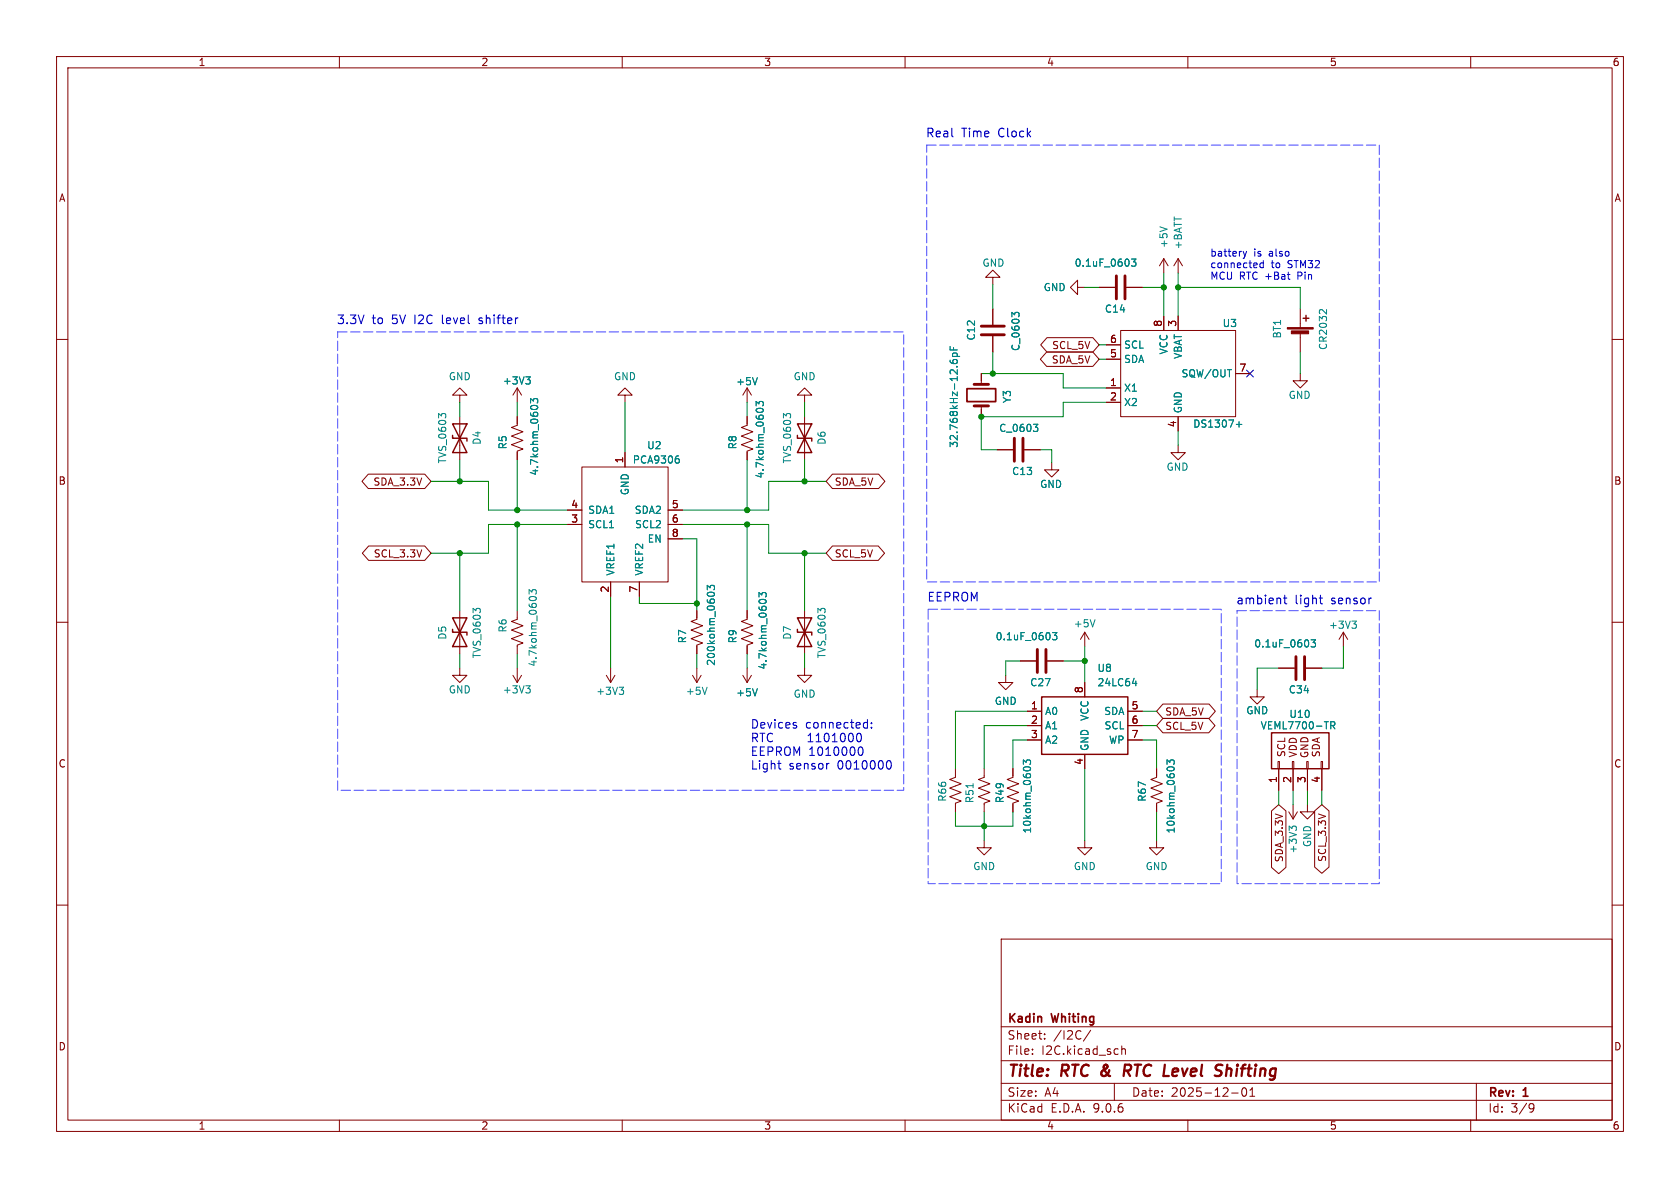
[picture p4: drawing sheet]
<svg xmlns="http://www.w3.org/2000/svg" width="297mm" height="210mm" viewBox="0 0 297 210" stroke-linecap="round" stroke-linejoin="round" font-family="sans-serif">
<g fill="none" stroke="#840000" stroke-width=".18">
<path d="M10 10h277v190h-277zM12 12h273v186h-273zM60 10v2M110 10v2M160 10v2M210 10v2M260 10v2M175.5 49h1.3l-1.3-1.2-1.3 1.2h1.3v1.3M175.5 54.6v2.8M175.5 59.4v2.8M185.1 59.7h8.1l1.1 1.3-1.1 1.2h-8.1l-1.1-1.2zM190.5 50.8v-1.3l-1.3 1.3 1.3 1.3v-1.3h1.3"/>
<path d="M194.3 50.8h2.8M198.1 58.4h20.3v15.3h-20.3zM199.1 50.8h2.8M205.7 45.7l-.7 1.3M205.7 45.7l.8 1.3M205.7 45.7v2.6M205.7 55.9v2.5M208.3 45.7l-.8 1.3M208.3 45.7l.7 1.3M208.3 45.7v2.6M208.3 55.9v2.5M229.9 54.6v3.3"/>
<path d="M229.9 58.9v3.3M10 60h2M81.3 69.9h-1.3l1.3-1.3 1.2 1.3h-1.2v1.2M81.3 73.7v7.6M91.4 73.7v1.5l-1 .4 2.1 .7-2.1 .8 2.1 .8-2.1 .7 2.1 .8-1.1 .4v1.5M91.4 68.6v2.5M91.4 68.6l.8 1.3M91.4 68.6l-.7 1.3M110.5 69.9h-1.3l1.3-1.3 1.3 1.3h-1.3v1.2M132.1 73.7v1.5l-1 .4 2 .7-2 .8 2 .8-2 .7 2 .8-1 .4v1.5M132.1 68.6v2.5M132.1 68.6l.7 1.3"/>
<path d="M132.1 68.6l-.8 1.3M142.2 69.9h-1.2l1.2-1.3 1.3 1.3h-1.3v1.2M142.2 73.7v7.6M173.5 66v1.9M173.5 71.8v1.9M176.3 79.5h2.8M181.1 79.5h2.8M185 62.2h8.2l1.1 1.3-1.1 1.3h-8.2l-1.1-1.3zM195.6 61h2.5M195.6 63.5h2.5M195.6 68.6h2.5M195.6 71.1h2.5"/>
<path d="M208.3 78.7v1.3h1.2l-1.2 1.3-1.3-1.3h1.3M208.3 73.7v2.5M218.4 66h2.6M229.9 66v1.3h1.2l-1.2 1.3-1.3-1.3h1.3M285 60h2M65.1 83.8h10l1.1 1.3-1.1 1.3h-10l-1.1-1.3zM65.2 96.5h9.9l1.1 1.3-1.1 1.3h-9.9l-1.1-1.3zM100.3 92.7h2.6M100.3 90.2h2.6M102.9 82.6h15.2v20.3h-15.2zM110.5 80v2.6M118.1 92.7h2.5"/>
<path d="M118.1 90.2h2.5M118.1 95.3h2.5M147.2 96.5h8.1l1.1 1.3-1.1 1.3h-8.1l-1.2-1.3zM147.2 83.8h8.1l1.1 1.3-1.1 1.3h-8.1l-1.2-1.3zM185.9 81.8v1.3h1.3l-1.3 1.2-1.2-1.2h1.2M10 110h2M81.3 118.1v1.3h-1.3l1.3 1.3 1.2-1.3h-1.2M81.3 108v7.6M90.7 119.4l.7 1.3M91.4 108v1.5l-1 .4 2.1 .7-2.1 .8 2.1 .7-2.1 .8 2.1 .8-1.1 .3v1.6M91.4 118.1v2.6M92.2 119.4l-.8 1.3"/>
<path d="M107.2 119.4l.7 1.3M107.9 102.9v2.5M107.9 118.1v2.6M108.7 119.4l-.8 1.3M113 102.9v2.5M122.4 119.4l.8 1.3M123.2 108v1.5l-1 .4 2 .7-2 .8 2 .7-2 .8 2 .8-1 .3v1.6M123.2 118.1v2.6M124 119.4l-.8 1.3M131.3 119.4l.8 1.3M132.1 108v1.5l-1 .4 2 .7-2 .8 2 .7-2 .8 2 .8-1 .3v1.6M132.1 118.1v2.6"/>
<path d="M132.8 119.4l-.7 1.3M142.2 118.1v1.3h-1.2l1.2 1.3 1.3-1.3h-1.3M142.2 108v7.6M177.8 119.4v1.3h-1.3l1.3 1.2 1.3-1.2h-1.3M180.3 116.8h2.8M185.2 116.8h2.8M191.8 111.8v2.5M191.8 111.8l-.8 1.2M191.8 111.8l.7 1.2M226.1 118.1h2.8M230.9 118.1h2.8M237.5 111.8l.8 1.2"/>
<path d="M237.5 111.8l-.8 1.2M237.5 111.8v2.5M285 110h2M168.9 135.9v1.5l-1 .4 2 .8-2 .7 2 .8-2 .7 2 .8-1 .4v1.5M174 135.9v1.5l-1 .4 2 .8-2 .7 2 .8-2 .7 2 .8-1 .4v1.5M179.1 135.9v1.5l-1 .4 2 .8-2 .7 2 .8-2 .7 2 .8-1 .4v1.5M181.6 125.7h2.5M181.6 128.3h2.5M181.6 130.8h2.5M191.8 120.7v2.5M191.8 133.4v2.5M199.4 125.7h2.5"/>
<path d="M199.4 128.3h2.5M199.4 130.8h2.5M204.5 135.9v1.5l-1 .4 2 .8-2 .7 2 .8-2 .7 2 .8-1 .4v1.5M205.6 124.5h8.1l1.2 1.2-1.2 1.3h-8.1l-1.1-1.3zM205.6 127h8.1l1.1 1.3-1.1 1.2h-8.1l-1.1-1.2zM222.2 121.9v1.3h1.3l-1.3 1.3-1.2-1.3h1.2M225.9 132.9v.4l.1 .2h.3l.3-.5 .3-.1 .2 .2v.5M225.9 134.6h.3v1.3h-.3zM226 131.6a.6 .6 0 0 0 .4 .8 .6 .6 0 0 0 .7-.6l-.1-.2M226.1 135.9v3.8M227.1 130.4v.7h-1.2M227.9 132.9l1.3 .5-1.3 .4"/>
<path d="M228 132a.68 .68 0 0 1 .7-.2 .68 .68 0 0 1 .5 .7h-1.3zM228 130.7a.68 .68 0 0 1 .7-.2 .68 .68 0 0 1 .5 .7h-1.3zM228.5 134.6h.2v1.3h-.2zM228.6 135.9v3.8M229.9 131.7h1.3l-1.3 .7h1.3M230 133a.59 .59 0 0 0 .6 .8 .59 .59 0 0 0 .6-.8h-.5v.2M230 130.6a.68 .68 0 0 1 .8-.2 .68 .68 0 0 1 .4 .7h-1.3zM231 134.6h.3v1.3h-.3zM231.1 135.9v3.8M232.1 132.9l-.1 .5 .1 .2h.4l.2-.6 .3-.1 .3 .2-.1 .5M232.1 131.9a.68 .68 0 0 1 .7-.2 .68 .68 0 0 1 .5 .7h-1.3zM232.9 130.5v.6"/>
<path d="M233.3 130.4l-1.3 .4 1.3 .5M233.6 134.6h.2v1.3h-.2zM233.7 135.9v3.8M174 148.6v1.3h-1.3l1.3 1.2 1.3-1.2h-1.3M191.8 148.6v1.3h-1.3l1.3 1.2 1.2-1.2h-1.2M204.5 148.6v1.3h-1.3l1.3 1.2 1.2-1.2h-1.2M224.8 143.4l1.3-1.2 1.2 1.2v9.9l-1.2 1.1-1.3-1.1zM227.8 143.5l.8 1.3M228.6 142.2v2.6M229.4 143.5l-.8 1.3M231.1 142.2v1.3h1.3l-1.3 1.3-1.2-1.3h1.2M232.4 143.4l1.3-1.2 1.3 1.2v9.9l-1.3 1.1-1.3-1.1z"/>
<path d="M10 160h2M177 166h108v32h-108zM285 160h2M60 198v2M110 198v2M160 198v2M177 194.5h108M177 191.5h108M177 187.5h108M177 181.5h108M182.5 186.3v.1M182.5 185.5v.1"/>
<path d="M184.7 183.6v.1M184.7 182.8v.1M192.8 182.1l-1.3 2M197 191.5v3M198.3 184.9v1.5M198.3 185.5l.2-.1 .4 .1 .1 .9M210 198v2M217.7 193.2h1.2M219.7 192.4a.81 .81 0 0 0 .3 1.4l.2-.1 .2-.5-.2-.8M221 193.8h.8M221 192.7l.4-.4v1.5M260 198v2"/>
<path d="M261 191.5v6.5M270.6 195.1l.5 .1a.99 .99 0 0 1-.4 1.4h-.2M271.2 195.7l-.3 .3h-.3"/>
</g>
<path d="M199.2 189.3l.6 .9M199.6 188.2h-.7l-.3 2M199.7 189.2l-.9 .1M217 188.2l-.3 2M217.5 188.9l-.6 .2" fill="none" stroke="#840000" stroke-width=".4"/>
<g fill="none" stroke="#008484" stroke-width=".18">
<path d="M179.4 55.6l-.5-.4v.8M179.4 55.5l.2-.3h.3l.3 .3M200 45.8h.8l-.4 .5 .4 .1v.5l-.2 .2-.6-.2M205 40.1l1.3 .4M234.5 54.7v.8l-.7-.7-.3-.1-.3 .3M78 73.5l-.5-.4v.8M78.1 73.2h.6M93 66.6h.7l-.4 .5M93.5 67.1l.2 .2v.3l-.2 .3M93.8 72a.79 .79 0 0 1 1.3 0M93.8 71.2v-.7l.5 .4 .1-.4h.5l.2 .2-.2 .5M133.7 71.8v-.8l.5 .4 .1-.4h.5l.1 .2-.1 .6"/>
<path d="M133.7 72.5a.79 .79 0 0 1 1.2 0M133.9 66.7l-.4 1.3M139 73.5l-.5-.4v.8M139.1 73.2h.6M168 61.3v.6h1.2M168 63.7v.3l.3 .2M168.4 63h1.3M168.4 63v-.4l.2-.2 .6 .1v.5M168.5 64.2l-.1-.4 .3-.2 .5 .1v.5M168.6 61.4v.5M182.7 75h.8l-.4 .5M183.2 75.5l.3 .2v.3l-.3 .3"/>
<path d="M218.6 75h.9M219.1 74.5v1M119.7 80.6h.3M119.9 81.1l.2 .2v.3l-.2 .3M84.1 108l-.5-.5v.8M84.2 107.6h.6M93.5 105.8a.79 .79 0 0 1 1.3 0M93.5 105v-.8l.5 .5 .1-.4h.6l.1 .2-.1 .5M125 104.3v-.8l.5 .4 .1-.4h.6l.1 .2-.1 .6M125 105.1a.68 .68 0 0 1 .7-.4 .68 .68 0 0 1 .6 .4M134.2 106.3a.79 .79 0 0 1 1.3 0M134.2 105.5v-.8l.5 .5 .1-.4h.5l.2 .2-.2 .5"/>
<path d="M145.1 108l-.5-.5v.8M145.2 107.6h.5M186.1 111.8h.7l-.4 .5 .4 .1v.6l-.2 .1-.5-.1M193.6 109.5l-.4 1.3M231.8 113.1h.8l-.5 .5 .4 .1v.6l-.2 .1-.5-.1M239 109.8h.8l-.4 .5M239.5 110.3l.3 .2v.3l-.3 .3M93 121.2h.7l-.4 .5M93.5 121.7l.2 .3v.3l-.2 .2M109.5 121.5h.7l-.4 .5M110 122l.2 .2v.3l-.2 .3M125 121.5l-.4 1.3"/>
<path d="M133.9 121.7l-.4 1.3M172 138.5v.8M180.9 135.1v-.8l.5 .5 .1-.4h.6l.1 .2-.1 .5M181 135.7l.4-.2 .7 .2M200.2 120.8h.8M200.8 120.4v.8M206.3 135.1v-.8l.5 .5 .1-.4h.6l.1 .2-.1 .5M206.4 135.7l.4-.2 .7 .2M235.3 128.2h.6l.1-.2-.1-.3-.6-.1v1.2M235.6 128.2l.4 .6M228.4 146.5l-.5-.5v.8M228.4 146.3l.2-.3h.3l.3 .3"/>
</g>
<path d="M173.5 59.2h4M173.5 57.7h4M197.4 48.8v4M198.9 48.8v4M172.2 67.9h2.6M172.2 71.8h2.6M179.3 77.5v4M180.8 77.5v4M183.4 114.8v4.1M184.9 114.8v4.1M229.1 116.1v4M230.6 116.1v4" fill="none" stroke="#840000" stroke-width=".51"/>
<path d="M170.9 68.7h5.1v2.3h-5.1z" fill="none" stroke="#840000" stroke-width=".3"/>
<path d="M230.4 56.3h1M230.9 55.8v1M80 74.9l2.5 5.1h-2.5l2.5-5.1zM80 77v.5h2.5v.5M141 74.9l2.5 5.1h-2.5l2.5-5.1zM141 77v.5h2.5v.5M80 109.2h2.5l-2.5 5.1h2.5zM80 111.3v.5h2.5v.5M141 109.2h2.5l-2.5 5.1h2.5zM141 111.3v.5h2.5v.5M184.1 123.2h15.3v10.2h-15.3zM224.8 129.5h10.1v6.4h-10.1z" fill="none" stroke="#840000" stroke-width=".25"/>
<g fill="#840000" stroke="#840000" stroke-width=".18">
<path d="M227.6 57.9h4.6v.3h-4.6z"/>
<path d="M228.3 58.5h3v.5h-3z"/>
</g>
<g fill="none" stroke="#008400" stroke-width=".18">
<path d="M175.5 50.3v4.3M191.8 50.8h2.5M201.9 50.8h3.8M205.7 48.3v7.6M208.3 50.8h21.6v3.8M208.3 48.3v7.6M81.3 71.1v2.6M91.4 71.1v2.6M110.5 71.1v8.9M132.1 71.1v2.6M142.2 71.1v2.6M173.5 66h14.5v2.6h7.6"/>
<path d="M175.5 62.2v3.8M183.9 79.5h2v2.3M194.3 61h1.3M194.3 63.5h1.3M195.6 71.1h-7.6v2.6h-14.5v5.8h2.8M208.3 76.2v2.5M229.9 62.2v3.8M76.2 85.1h10.2v5.1h13.9M81.3 81.3v3.8M81.3 97.8v10.2M91.4 81.3v8.9M91.4 92.7v15.3"/>
<path d="M100.3 92.7h-13.9v5.1h-10.2M120.6 95.3h2.6v12.7M120.6 92.7h15.3v5.1h10.1M132.1 81.3v8.9M132.1 92.7v15.3M142.2 81.3v3.8M142.2 97.8v10.2M146 85.1h-10.1v5.1h-15.3M81.3 115.6v2.5M91.4 115.6v2.5M107.9 105.4v12.7M113 105.4v1.3h10.2"/>
<path d="M123.2 115.6v2.5M132.1 115.6v2.5M142.2 115.6v2.5M180.3 116.8h-2.5v2.6M188 116.8h3.8M191.8 114.3v6.4M226.1 118.1h-3.9v3.8M237.5 114.3v3.8h-3.8M181.6 125.7h-12.7v10.2M181.6 128.3h-7.6v7.6M181.6 130.8h-2.5v5.1M191.8 135.9v12.7"/>
<path d="M201.9 128.3h2.6M201.9 125.7h2.6M201.9 130.8h2.6v5.1M226.1 139.7v2.5M228.6 139.7v2.5M231.1 139.7v2.5M233.7 139.7v2.5M168.9 143.5v2.6h10.2v-2.6M174 143.5v5.1M204.5 143.5v5.1"/>
</g>
<path d="M220.4 65.4l1.2 1.2M221.6 65.4l-1.2 1.2" fill="none" stroke="#000084" stroke-width=".18"/>
<g fill="none" stroke="#0000c2" stroke-width=".19">
<path d="M84.7 57.1l.4 .1M85.1 56.2h-.2l-.2 .2v.2l.4 .1M226.9 105.7h.6M227.1 105.2v1.3l.4 .2M233.2 105.7h.6M233.5 106.7h.3M137.5 135h.6M137.8 135.9l.3 .1M140.6 128.2l.3 .2-.3 .3M140.6 127.7l.2 .1M142.9 131.1h.8M143.3 129.6l-.4 .5"/>
<path d="M146.4 135h.2M152.1 132l-.2 .2-.2 .4M152.2 132a.94 .94 0 0 1 0 1.5l-.3-.1-.2-.4M152.9 127.7l.5 .1M153.4 127.2v1.5M153.4 128.6l-.5 .1M154.1 128.6v.1M154.1 127.8v.1M156.9 134.5h.2a.81 .81 0 0 1 .6 .6 .81 .81 0 0 1-.3 .8h-.5"/>
</g>
<path d="M219.8 44.4l.3 .9M220.1 45.3l-.2 .3M220.4 44.4l-.3 .9M223.3 46.1v1.2M223.3 46.5h-.3l-.3 .2 .2 .6h.4M227.6 48.5h.5M227.9 49.4h.2" fill="none" stroke="#0000c2" stroke-width=".18"/>
<path d="M163.8 25.7h80v77.2h-80zM59.7 58.7h100.1v81h-100.1zM164.1 107.7h51.8v48.5h-51.8zM218.7 108h25.1v48.2h-25.1z" fill="none" stroke="#4849ff" stroke-width=".18" stroke-dasharray="1.7 .6"/>
<g fill="#008400" stroke="#008400" stroke-width=".18">
<circle cx="132.1" cy="90.2" r=".46"/>
<circle cx="142.2" cy="85.1" r=".46"/>
<circle cx="132.1" cy="92.7" r=".46"/>
<circle cx="123.2" cy="106.7" r=".46"/>
<circle cx="142.2" cy="97.8" r=".46"/>
<circle cx="205.7" cy="50.8" r=".46"/>
<circle cx="208.3" cy="50.8" r=".46"/>
<circle cx="91.4" cy="90.2" r=".46"/>
<circle cx="91.4" cy="92.7" r=".46"/>
<circle cx="81.3" cy="85.1" r=".46"/>
<circle cx="81.3" cy="97.8" r=".46"/>
<circle cx="174" cy="146.1" r=".46"/>
<circle cx="191.8" cy="116.8" r=".46"/>
<circle cx="175.5" cy="66" r=".46"/>
<circle cx="173.5" cy="73.7" r=".46"/>
</g>
<g font-size="2.8" fill="#840000">
<text x="178" y="190.9">Title:</text>
<text x="187.7" y="190.9">RTC &amp;</text>
<text x="200.3" y="190.9">RTC Level</text>
<text x="218.1" y="190.9">Shifting</text>
</g>
<g font-size="2.1" fill="#0000c2">
<text x="163.6" y="24.4">Real</text>
<text x="170" y="24.4">Time</text>
<text x="176.7" y="24.4">Clock</text>
<text x="59.4" y="57.4">3.3V</text>
<text x="65.8" y="57.4">to</text>
<text x="69.5" y="57.4">5V</text>
<text x="73.7" y="57.4">I2C</text>
<text x="78.8" y="57.4">level</text>
<text x="85.6" y="57.4">shifter</text>
<text x="163.8" y="106.4">EEPROM</text>
<text x="218.4" y="106.9">ambient</text>
<text x="228.9" y="106.9">light</text>
<text x="235.5" y="106.9">sensor</text>
<text x="132.6" y="128.9">Devices</text>
<text x="132.6" y="131.3">RTC</text>
<text x="142.4" y="128.9">connected:</text>
<text x="143.8" y="131.3">1101000</text>
<text x="132.6" y="133.7">EEPROM 1010000</text>
<text x="132.6" y="136.1">Light</text>
<text x="139.5" y="136.1">sensor</text>
<text x="148.3" y="136.1">0010000</text>
</g>
<g font-size="2.1" fill="#840000">
<text x="178" y="184">Sheet:</text>
<text x="178" y="181.2">Kadin</text>
<text x="186" y="181.2">Whiting</text>
<text x="186.2" y="184">/I2C/</text>
<text x="178" y="186.7">File:</text>
<text x="184.1" y="186.7">I2C.kicad_sch</text>
<text x="178" y="196.9">KiCad</text>
<text x="178" y="194.1">Size:</text>
<text x="184.7" y="194.1">A4</text>
<text x="185.7" y="196.9">E.D.A.</text>
<text x="193.3" y="196.9">9.0.6</text>
<text x="200" y="194.1">Date:</text>
<text x="207" y="194.1">2025-12-01</text>
<text x="263" y="194.3">Rev:</text>
<text x="263" y="196.9">Id:</text>
<text x="267.1" y="196.9">3/9</text>
<text x="269.4" y="194.3">1</text>
</g>
<g font-size="1.8" fill="#840000">
<text x="35" y="11.9">1</text>
<text x="85" y="11.9">2</text>
<text x="135" y="11.9">3</text>
<text x="185" y="11.9">4</text>
<text x="235" y="11.9">5</text>
<text x="285" y="11.9">6</text>
<text x="10.3" y="35.9">A</text>
<text x="285.3" y="35.9">A</text>
<text x="205.5" y="57.9" transform="rotate(-90 205.5 57.9)">8</text>
<text x="208" y="57.9" transform="rotate(-90 208 57.9)">3</text>
<text x="185.8" y="64.5">SDA_5V</text>
<text x="185.9" y="61.9">SCL_5V</text>
<text x="196.1" y="60.7">6</text>
<text x="196.1" y="63.2">5</text>
<text x="219" y="65.8">7</text>
<text x="196.1" y="68.3">1</text>
<text x="196.1" y="70.9">2</text>
<text x="208" y="75.6" transform="rotate(-90 208 75.6)">4</text>
<text x="110.2" y="82" transform="rotate(-90 110.2 82)">1</text>
<text x="10.3" y="85.9">B</text>
<text x="65.9" y="86">SDA_3.3V</text>
<text x="100.9" y="89.9">4</text>
<text x="118.7" y="89.9">5</text>
<text x="147.5" y="86">SDA_5V</text>
<text x="285.3" y="85.9">B</text>
<text x="100.9" y="92.5">3</text>
<text x="118.7" y="95">8</text>
<text x="118.7" y="92.5">6</text>
<text x="66" y="98.7">SCL_3.3V</text>
<text x="147.5" y="98.7">SCL_5V</text>
<text x="107.7" y="104.8" transform="rotate(-90 107.7 104.8)">2</text>
<text x="112.8" y="104.8" transform="rotate(-90 112.8 104.8)">7</text>
<text x="182.2" y="125.5">1</text>
<text x="191.5" y="122.6" transform="rotate(-90 191.5 122.6)">8</text>
<text x="200" y="125.5">5</text>
<text x="182.2" y="128">2</text>
<text x="182.2" y="130.6">3</text>
<text x="200" y="128">6</text>
<text x="200" y="130.6">7</text>
<text x="205.9" y="126.7">SDA_5V</text>
<text x="205.9" y="129.2">SCL_5V</text>
<text x="10.3" y="135.9">C</text>
<text x="191.5" y="135.3" transform="rotate(-90 191.5 135.3)">4</text>
<text x="285.3" y="135.9">C</text>
<text x="225.8" y="138.5" transform="rotate(-90 225.8 138.5)">1</text>
<text x="228.3" y="138.5" transform="rotate(-90 228.3 138.5)">2</text>
<text x="230.9" y="138.5" transform="rotate(-90 230.9 138.5)">3</text>
<text x="233.4" y="138.5" transform="rotate(-90 233.4 138.5)">4</text>
<text x="227" y="152.5" transform="rotate(-90 227 152.5)">SDA_3.3V</text>
<text x="234.6" y="152.5" transform="rotate(-90 234.6 152.5)">SCL_3.3V</text>
<text x="10.3" y="185.9">D</text>
<text x="285.3" y="185.9">D</text>
<text x="35" y="199.9">1</text>
<text x="85" y="199.9">2</text>
<text x="135" y="199.9">3</text>
<text x="185" y="199.9">4</text>
<text x="235" y="199.9">5</text>
<text x="285" y="199.9">6</text>
</g>
<g font-size="1.8" fill="#008484">
<text x="173.6" y="47.3">GND</text>
<text x="189.9" y="47.3">0.1uF_0603</text>
<text x="206.6" y="43.9" transform="rotate(-90 206.6 43.9)">+5V</text>
<text x="209.1" y="44.2" transform="rotate(-90 209.1 44.2)">+BATT</text>
<text x="184.4" y="51.7">GND</text>
<text x="195.2" y="55.5">C14</text>
<text x="216.1" y="58">U3</text>
<text x="226.7" y="59.9" transform="rotate(-90 226.7 59.9)">BT1</text>
<text x="172.6" y="60.3" transform="rotate(-90 172.6 60.3)">C12</text>
<text x="180.4" y="62.2" transform="rotate(-90 180.4 62.2)">C_0603</text>
<text x="198.6" y="61.8">SCL</text>
<text x="198.6" y="64.4">SDA</text>
<text x="206.6" y="62.8" transform="rotate(-90 206.6 62.8)">VCC</text>
<text x="209.1" y="63.5" transform="rotate(-90 209.1 63.5)">VBAT</text>
<text x="234.8" y="62" transform="rotate(-90 234.8 62)">CR2032</text>
<text x="79.2" y="67.4">GND</text>
<text x="88.8" y="68.2">+3V3</text>
<text x="108.5" y="67.4">GND</text>
<text x="130" y="68.3">+5V</text>
<text x="140.2" y="67.4">GND</text>
<text x="178.9" y="71.3" transform="rotate(-90 178.9 71.3)">Y3</text>
<text x="198.6" y="69.4">X1</text>
<text x="198.6" y="72">X2</text>
<text x="208.8" y="66.9">SQW/OUT</text>
<text x="227.7" y="70.7">GND</text>
<text x="176.5" y="76.6">C_0603</text>
<text x="209.1" y="73.2" transform="rotate(-90 209.1 73.2)">GND</text>
<text x="210.8" y="75.8">DS1307+</text>
<text x="79.1" y="82" transform="rotate(-90 79.1 82)">TVS_0603</text>
<text x="85.2" y="78.7" transform="rotate(-90 85.2 78.7)">D4</text>
<text x="89.8" y="79.5" transform="rotate(-90 89.8 79.5)">R5</text>
<text x="111.8" y="82.1">PCA9306</text>
<text x="114.3" y="79.6">U2</text>
<text x="130.4" y="79.5" transform="rotate(-90 130.4 79.5)">R8</text>
<text x="140.1" y="82" transform="rotate(-90 140.1 82)">TVS_0603</text>
<text x="146.2" y="78.7" transform="rotate(-90 146.2 78.7)">D6</text>
<text x="169.5" y="79.3" transform="rotate(-90 169.5 79.3)">32.768kHz-12.6pF</text>
<text x="206.1" y="83.4">GND</text>
<text x="95.4" y="84.2" transform="rotate(-90 95.4 84.2)">4.7kohm_0603</text>
<text x="111.4" y="87.6" transform="rotate(-90 111.4 87.6)">GND</text>
<text x="135.2" y="84.7" transform="rotate(-90 135.2 84.7)">4.7kohm_0603</text>
<text x="178.8" y="84.2">C13</text>
<text x="183.8" y="86.5">GND</text>
<text x="103.9" y="93.6">SCL1</text>
<text x="103.9" y="91">SDA1</text>
<text x="112.1" y="91">SDA2</text>
<text x="112.2" y="93.6">SCL2</text>
<text x="108.8" y="101.9" transform="rotate(-90 108.8 101.9)">VREF1</text>
<text x="113.9" y="101.9" transform="rotate(-90 113.9 101.9)">VREF2</text>
<text x="114.4" y="96.1">EN</text>
<text x="79.1" y="113.2" transform="rotate(-90 79.1 113.2)">D5</text>
<text x="89.8" y="111.9" transform="rotate(-90 89.8 111.9)">R6</text>
<text x="121.5" y="113.8" transform="rotate(-90 121.5 113.8)">R7</text>
<text x="130.4" y="113.8" transform="rotate(-90 130.4 113.8)">R9</text>
<text x="140.1" y="113.2" transform="rotate(-90 140.1 113.2)">D7</text>
<text x="175.9" y="113.4">0.1uF_0603</text>
<text x="189.7" y="111.1">+5V</text>
<text x="234.8" y="111.4">+3V3</text>
<text x="85.2" y="116.5" transform="rotate(-90 85.2 116.5)">TVS_0603</text>
<text x="95.1" y="117.9" transform="rotate(-90 95.1 117.9)">4.7kohm_0603</text>
<text x="126.6" y="117.8" transform="rotate(-90 126.6 117.8)">200kohm_0603</text>
<text x="135.7" y="118.5" transform="rotate(-90 135.7 118.5)">4.7kohm_0603</text>
<text x="146.2" y="116.5" transform="rotate(-90 146.2 116.5)">TVS_0603</text>
<text x="193.9" y="119">U8</text>
<text x="221.6" y="114.7">0.1uF_0603</text>
<text x="79.2" y="122.8">GND</text>
<text x="88.8" y="122.8">+3V3</text>
<text x="105.3" y="123">+3V3</text>
<text x="121.2" y="123">+5V</text>
<text x="130" y="123.3">+5V</text>
<text x="140.2" y="123.5">GND</text>
<text x="175.8" y="124.8">GND</text>
<text x="182" y="121.5">C27</text>
<text x="193.9" y="121.5">24LC64</text>
<text x="227.7" y="122.8">C34</text>
<text x="184.7" y="126.6">A0</text>
<text x="184.7" y="129.1">A1</text>
<text x="184.7" y="131.7">A2</text>
<text x="192.6" y="127.5" transform="rotate(-90 192.6 127.5)">VCC</text>
<text x="195.1" y="126.6">SDA</text>
<text x="195.2" y="129.1">SCL</text>
<text x="196" y="131.7">WP</text>
<text x="220.2" y="126.5">GND</text>
<text x="222.8" y="129.1">VEML7700-TR</text>
<text x="227.8" y="127.1">U10</text>
<text x="192.6" y="132.8" transform="rotate(-90 192.6 132.8)">GND</text>
<text x="167.5" y="141.8" transform="rotate(-90 167.5 141.8)">R66</text>
<text x="172.3" y="142.1" transform="rotate(-90 172.3 142.1)">R51</text>
<text x="177.6" y="142.1" transform="rotate(-90 177.6 142.1)">R49</text>
<text x="202.8" y="141.8" transform="rotate(-90 202.8 141.8)">R67</text>
<text x="182.5" y="147.4" transform="rotate(-90 182.5 147.4)">10kohm_0603</text>
<text x="207.9" y="147.4" transform="rotate(-90 207.9 147.4)">10kohm_0603</text>
<text x="232" y="149.9" transform="rotate(-90 232 149.9)">GND</text>
<text x="172" y="154">GND</text>
<text x="189.7" y="154">GND</text>
<text x="202.4" y="154">GND</text>
<text x="229.5" y="151" transform="rotate(-90 229.5 151)">+3V3</text>
</g>
<g font-size="1.8" fill="#0000c2">
<text x="213.9" y="45.4">battery</text>
<text x="213.9" y="47.5">connected</text>
<text x="221.6" y="45.4">is</text>
<text x="224.4" y="45.4">also</text>
<text x="224.7" y="47.5">to</text>
<text x="227.8" y="47.5">STM32</text>
<text x="213.9" y="49.5">MCU RTC +Bat</text>
<text x="229.7" y="49.5">Pin</text>
</g>
</svg>
